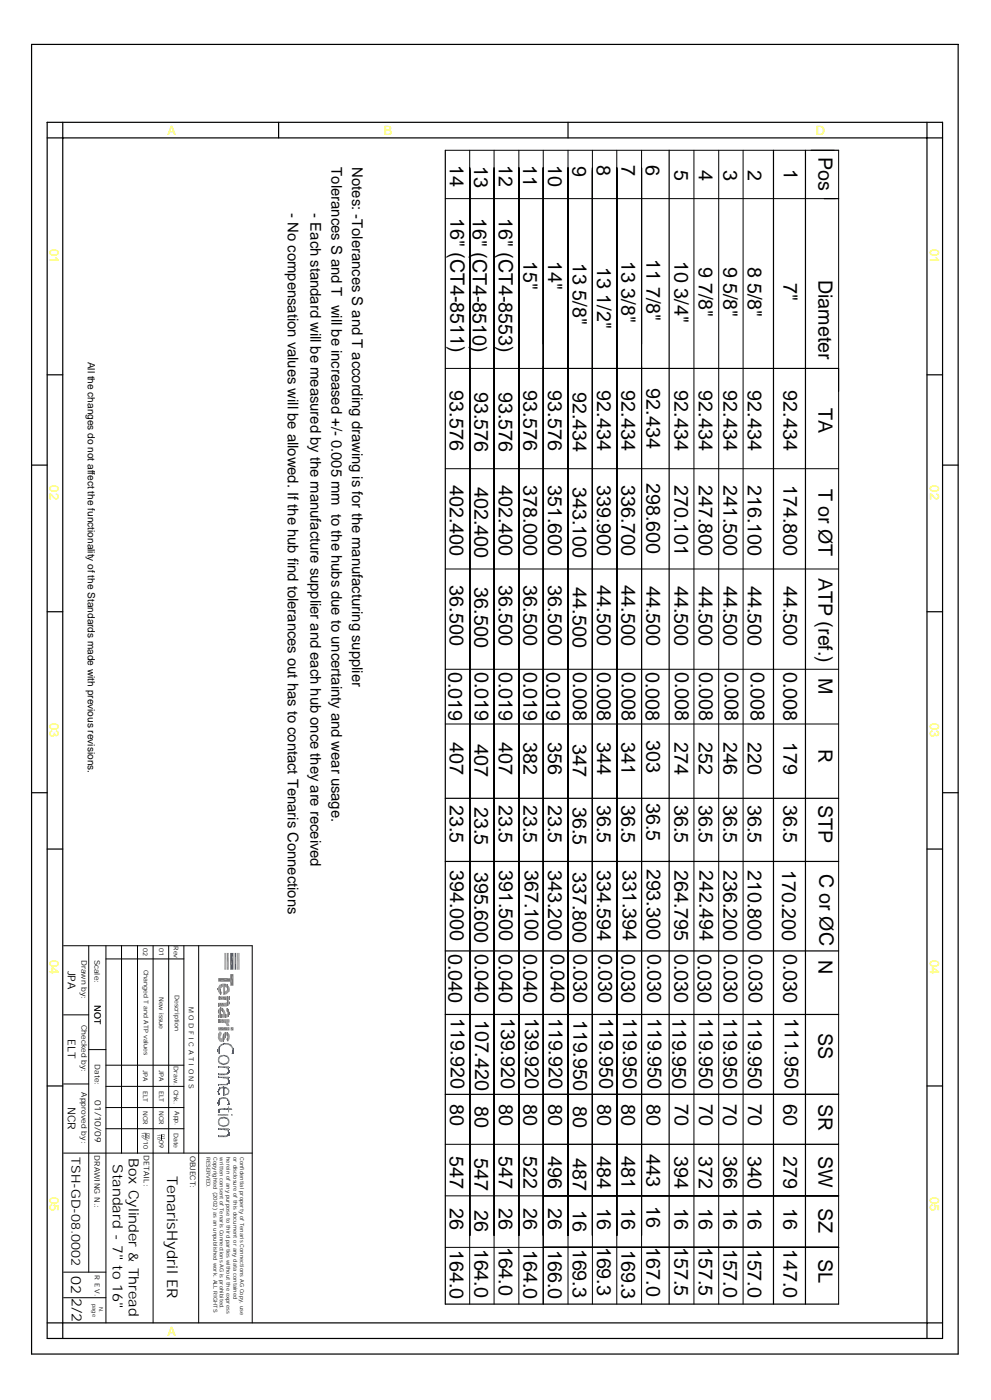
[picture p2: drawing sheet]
<svg xmlns="http://www.w3.org/2000/svg" width="210mm" height="297mm" viewBox="0 0 210 297" stroke-linecap="round" stroke-linejoin="round" font-family="sans-serif">
<g fill="none" stroke="#000" stroke-width=".25">
<path d="M6.7 9.4h196.2v277.5h-196.2zM10 25.9h189.6v257.7h-189.6zM13.3 25.9v3.3h-3.3M13.3 29.2h183v251.1h-183zM59 25.9v3.3M120.3 25.9v3.3M196.3 25.9v3.3h3.3M10 79.4h3.3M196.3 79.4h3.3M6.7 98.6h3.3M199.6 98.6h3.3M10 129.6h3.3"/>
<path d="M196.3 129.6h3.3M6.7 168h3.3M10 179.9h3.3M196.3 179.9h3.3M199.6 168h3.3M94.3 201.5h83.3M10 230.1h3.3M94.3 231.9h83.3M196.3 230.1h3.3M115.1 253.4h62.5M115.1 264.3h62.5M10 280.3h3.3v3.3"/>
<path d="M199.6 280.3h-3.3v3.3"/>
</g>
<g fill="none" stroke="#000" stroke-width=".21">
<path d="M94.3 31.8h82.4M120.3 36.3v212.2M120.3 35.6v212.1M120.3 35.6v226.2M120.3 31.8v244.6M120.3 35.6v37.3M125.5 35.6v226.2v-225.8v212.1M125.5 36.3v212.2M125.5 31.8v244.6M130.6 35.6v226.2M130.6 36v212.1M130.6 31.8v244.6"/>
<path d="M135.9 35.6v226.2zM135.9 31.8v244.6M147 31.8v244.6M152.2 31.8v244.6M157.4 31.8v244.6M177.6 31.8v244.6M94.3 42.1h82.7M94.3 78.1h83.3h-62.5M120.3 77.7v184.1M94.3 99.3h83.3M94.3 120.6h83.3M94.3 141.8h83.3"/>
<path d="M94.3 153.4h83.3M18.8 200.4v69.2M22.4 200.4v79.9M25.7 200.4v44M29.1 200.4v44M32.4 200.4v44M35.7 200.4v44M38.9 200.4v44M42.1 200.4v79.9M53.4 200.4v79.9M115.1 231.9h62.5M94.3 242.5h83.3"/>
<path d="M94.3 253.4h83.3M120.3 248.1v-212.1v225.8M94.3 264.3h83.3"/>
</g>
<g fill="#767676">
<path d="M48.5 217.2l.1 .2z"/>
<path d="M48.5 216v.7z"/>
<path d="M48.6 216.1l-.1 .6z"/>
<path d="M48.3 216.8l.2 .4-.2 .2z"/>
<path d="M48.5 217.2v.2h-.2z"/>
<path d="M48.3 216h.2l-.2 .8z"/>
<path d="M48.5 216v.7l-.2 .1z"/>
<path d="M48.2 216h.1l-.1 1.4z"/>
<path d="M48.3 216v1.4h-.1z"/>
<path d="M48.1 216v1.4z"/>
<path d="M48.2 216l-.1 1.4z"/>
<path d="M48 216v1.4z"/>
<path d="M47.9 216v1.2z"/>
<path d="M47.8 216v.9z"/>
<path d="M47.6 216h.2l-.2 .8z"/>
<path d="M47.8 216v.9l-.2-.1z"/>
<path d="M47.4 216h.2l-.2 .8z"/>
<path d="M47.6 216v.8h-.2z"/>
<path d="M46.9 216h.5l-.5 .8z"/>
<path d="M47.4 216v.8h-.5z"/>
<path d="M46.4 216h.5l-.5 .8z"/>
<path d="M46.9 216v.8h-.5z"/>
<path d="M46.4 216v.8z"/>
<path d="M46.2 216h.2l-.2 .8z"/>
<path d="M46.4 216v.8h-.2z"/>
<path d="M46.2 216v.8z"/>
</g>
<path d="M13.5 200.4h39.9M13.5 215.1h5.3" fill="none" stroke="#000" stroke-width=".21"/>
<path d="M49.9 201.9v3.6" fill="none" stroke="#0037dd" stroke-width=".34"/>
<path d="M50.6 201.9v3.6" fill="none" stroke="#dd00a5" stroke-width=".21"/>
<path d="M50.4 201.9v3.6" fill="none" stroke="#00b85c" stroke-width=".21"/>
<g fill="#00b85c">
<path d="M48.8 201.9h.6l-.6 3.6z"/>
<path d="M49.4 201.9v3.6h-.6z"/>
</g>
<path d="M47.8 201.9v3.6" fill="none" stroke="#0037dd" stroke-width=".21"/>
<path d="M47.5 201.9v3.6" fill="none" stroke="#00b85c" stroke-width=".21"/>
<path d="M48.3 201.9v3.6" fill="none" stroke="#dd00a5" stroke-width=".34"/>
<path d="M22.4 203.2h16.5" fill="none" stroke="#000" stroke-width=".21"/>
<g fill="#767676">
<path d="M48.6 212.2v.7z"/>
<path d="M48.6 211.2v.7z"/>
<path d="M48.5 212.1v.9z"/>
<path d="M48.6 212.2l-.1 .8z"/>
<path d="M48.5 211.2v.7z"/>
<path d="M48.6 211.2l-.1 .7z"/>
<path d="M48.4 211.9v1.2z"/>
<path d="M48.5 212.1l-.1 1z"/>
<path d="M48.4 211.2v.7z"/>
<path d="M48.5 211.2l-.1 .7z"/>
<path d="M48.3 211.9v1.2z"/>
<path d="M48.4 211.9l-.1 1.2z"/>
<path d="M48.3 211.2v.7z"/>
<path d="M48.4 211.2l-.1 .7z"/>
</g>
<path d="M48.2 211.2v2" fill="none" stroke="#767676" stroke-width=".25"/>
<g fill="#767676">
<path d="M48.1 212.3v.9z"/>
<path d="M48.1 211.2v1.1z"/>
<path d="M48.1 212.3l-.1 1z"/>
<path d="M48 211.2v.7z"/>
<path d="M47.9 211.2v.7z"/>
<path d="M48 211.2l-.1 .7z"/>
<path d="M47.8 212.5l.2-.1-.2 .9z"/>
<path d="M48 212.4v.9h-.2z"/>
<path d="M47.7 212.5v.8z"/>
<path d="M47.8 212.5l-.1 .8z"/>
<path d="M47.6 212.5v.8z"/>
<path d="M47.7 212.5l-.1 .8z"/>
<path d="M47.4 212.5h.2l-.2 .8z"/>
<path d="M47.6 212.5v.8h-.2z"/>
<path d="M47.2 211.2h.7l-.7 .7z"/>
<path d="M47.2 211.9l.7-.7v.7z"/>
<path d="M47 212.5h.4l-.4 .8z"/>
<path d="M47.4 212.5v.8h-.4z"/>
<path d="M46.6 212.5h.4l-.4 .8z"/>
<path d="M47 212.5v.8h-.4z"/>
<path d="M46.4 211.2h.8l-.8 .7z"/>
<path d="M46.4 211.9l.8-.7v.7z"/>
<path d="M46.4 211.2v.7z"/>
<path d="M46.2 212.5h.4l-.4 .8z"/>
<path d="M46.6 212.5v.8h-.4z"/>
<path d="M46.2 212.5v.8z"/>
<path d="M46.2 212.6v.6z"/>
<path d="M46.2 212.6v.7z"/>
<path d="M46.2 211.2h.2l-.2 .7z"/>
<path d="M46.4 211.2v.7h-.2z"/>
<path d="M48.6 209.3v.9z"/>
<path d="M48.4 209l.2 .3-.2 .9z"/>
<path d="M48.6 209.3v.9h-.2z"/>
<path d="M48.1 208.6l.3 .4-.3 1.6z"/>
<path d="M48.4 209v1.2l-.3 .4z"/>
<path d="M48.1 208.6v.8z"/>
<path d="M48.1 208.6v1.2z"/>
<path d="M48.1 209.8l-.1 .9z"/>
<path d="M48 208.5v.8z"/>
<path d="M47.8 210.1l.2-.2-.2 .8z"/>
<path d="M48 209.9v.8h-.2z"/>
<path d="M47.7 210.1v.6z"/>
<path d="M47.8 210.1l-.1 .6z"/>
<path d="M47.7 208.5h.3l-.3 .6z"/>
<path d="M48 208.5v.8l-.3-.2z"/>
</g>
<path d="M47.5 208.5v2.3" fill="none" stroke="#767676" stroke-width=".25"/>
<path d="M47.3 208.5v2.3M47.4 208.5v2.3" fill="none" stroke="#767676" stroke-width=".21"/>
<g fill="#767676">
<path d="M47.2 208.5v.6z"/>
<path d="M46.9 210.2l.2 .1-.2 .4z"/>
<path d="M46.8 208.5h.4l-.4 .9z"/>
<path d="M47.2 208.5v.6l-.4 .3z"/>
<path d="M46.8 210.1v.7z"/>
<path d="M46.9 210.2l-.1 .6z"/>
<path d="M46.7 210v.7z"/>
<path d="M46.7 209.6v1.1z"/>
<path d="M46.7 209.5v1.2z"/>
<path d="M46.7 208.6l.1-.1-.1 1z"/>
<path d="M46.8 208.5l-.1 1z"/>
<path d="M46.5 208.7l.2-.1-.2 2z"/>
</g>
<path d="M46.6 208.6v2.1" fill="none" stroke="#767676" stroke-width=".25"/>
<g fill="#767676">
<path d="M46.5 208.7l-.1 1.7z"/>
<path d="M46.5 208.7v1.9z"/>
<path d="M46.4 208.9l-.2 1.3v-1z"/>
<path d="M46.4 208.9v1.5l-.2-.2z"/>
<path d="M46.1 209.4v.5z"/>
<path d="M46.2 209.2l-.1 .7z"/>
<path d="M46.2 209.2v1z"/>
<path d="M48.8 206.4h.6l-.6 2.5z"/>
<path d="M49.4 206.4v2.5h-.6z"/>
<path d="M46.2 207.3h2.6l-2.6 .7z"/>
<path d="M46.2 208l2.6-.7v.7z"/>
<path d="M48.6 214.5v.5z"/>
<path d="M48.3 213.8l.3 .7-.3 .9z"/>
<path d="M48.6 214.5v.5l-.3 .4z"/>
<path d="M48.3 213.8v1.7z"/>
<path d="M48.2 213.7l.1 .1-.1 1.8z"/>
<path d="M48.3 213.8v1.7l-.1 .1z"/>
<path d="M48.2 214.6l-.1 1z"/>
<path d="M48.1 213.7v.8z"/>
<path d="M48.2 213.7v.9z"/>
<path d="M48.1 213.7v.7z"/>
<path d="M48 214.9v.8z"/>
<path d="M48.1 214.9l-.1 .8z"/>
<path d="M47.9 215l.1-.1-.1 .8z"/>
<path d="M48 214.9l-.1 .8z"/>
<path d="M47.9 213.6l.2 .1-.2 .6z"/>
<path d="M48.1 213.7v.7l-.2-.1z"/>
<path d="M47.8 215h.1l-.1 .7z"/>
<path d="M47.9 215v.7h-.1z"/>
<path d="M47.8 215v.7z"/>
<path d="M47.8 214.9v.8z"/>
<path d="M47.8 214.6v1.1z"/>
<path d="M47.6 214.2l.2 .4-.2 1.1z"/>
<path d="M47.8 214.6v1.1h-.2z"/>
<path d="M47.3 213.8l.3 .4-.3 1.5z"/>
<path d="M47.6 214.2v1.5h-.3z"/>
<path d="M47.2 214.9l.1 .1-.1 .7z"/>
<path d="M47.3 215v.7h-.1z"/>
<path d="M47.2 213.6l.1 .2-.1 .7z"/>
<path d="M47.3 213.8v1.2l-.1-.5z"/>
<path d="M47.2 213.6v.8z"/>
<path d="M47.2 213.6v.9z"/>
<path d="M47 213.5l.2 .1-.2 .6z"/>
<path d="M47.2 213.6v.8l-.2-.2z"/>
<path d="M46.9 214.9h.3l-.3 .8z"/>
<path d="M47.2 214.9v.8h-.3z"/>
<path d="M46.9 214.9v.8z"/>
<path d="M46.7 213.5h.3l-.3 .8z"/>
<path d="M47 213.5v.7l-.3 .1z"/>
<path d="M46.7 214.6l.2 .3-.2 .8z"/>
<path d="M46.9 214.9v.8h-.2z"/>
<path d="M46.7 213.5v1.1z"/>
<path d="M46.7 214.6v1.1z"/>
</g>
<path d="M46.5 213.6v2.1M46.7 213.5v2.2" fill="none" stroke="#767676" stroke-width=".21"/>
<g fill="#767676">
<path d="M46.4 213.7v2z"/>
<path d="M46.5 213.7l-.1 2z"/>
<path d="M46.3 215.1v.6z"/>
<path d="M46.4 215.1l-.1 .6z"/>
<path d="M46.3 213.8l.1-.1-.1 1.1z"/>
<path d="M46.4 213.7v1.4z"/>
<path d="M46.3 213.8l-.1 .9z"/>
<path d="M46.3 213.8v1z"/>
<path d="M46.2 215.1v.6z"/>
<path d="M46.3 215.1l-.1 .6z"/>
<path d="M46.2 214.1v.5z"/>
<path d="M46.2 214v.6z"/>
<path d="M46.2 214v.7z"/>
</g>
<path d="M13.5 229.7h5.3M18.8 222.4h3.6" fill="none" stroke="#000" stroke-width=".21"/>
<g fill="#0037dd">
<path d="M48.5 228.9v.5z"/>
<path d="M48.5 228.9v.6z"/>
<path d="M48.5 228.3v.1z"/>
<path d="M48.5 228.2v.2z"/>
<path d="M48.3 228.6l.2 .3-.2 .8z"/>
<path d="M48.5 228.9v.6l-.2 .2z"/>
<path d="M48.3 228.6v1.1z"/>
<path d="M48.3 229v.8z"/>
<path d="M48.3 228.5v.5z"/>
<path d="M48.3 228.6v.4z"/>
<path d="M48.3 228.2h.2l-.2 .2z"/>
<path d="M48.5 228.2v.2h-.2z"/>
<path d="M48.3 229.5v.4z"/>
<path d="M48.2 229.5v.5z"/>
<path d="M48.3 229.5l-.1 .5z"/>
<path d="M48.2 228.4v.3z"/>
<path d="M48.2 228.2v.2z"/>
<path d="M48.3 228.2l-.1 .2z"/>
<path d="M48.1 228.2v.4z"/>
<path d="M48.2 228.2v.5z"/>
<path d="M48 228.2v.4z"/>
<path d="M48.1 228.2l-.1 .4z"/>
<path d="M47.8 229.7l.4-.2-.4 .5z"/>
<path d="M48.2 229.5v.5h-.4z"/>
<path d="M47.8 228.2h.2l-.2 .3z"/>
<path d="M48 228.2v.4l-.2-.1z"/>
<path d="M47.7 229.7h.1l-.1 .3z"/>
<path d="M47.8 229.7v.3h-.1z"/>
<path d="M47.4 229.7h.3l-.3 .3z"/>
<path d="M47.7 229.7v.3h-.3z"/>
<path d="M47.2 228.2h.6l-.6 .3z"/>
<path d="M47.2 228.5l.6-.3v.3z"/>
<path d="M47.1 228.2h.1l-.1 .2z"/>
<path d="M47.2 228.2v.3l-.1-.1z"/>
<path d="M46.8 229.7h.6l-.6 .3z"/>
<path d="M46.8 230l.6-.3v.3z"/>
<path d="M46.6 229.7h.2l-.2 .3z"/>
<path d="M46.8 229.7v.3h-.2z"/>
<path d="M46.4 229.7h.2l-.2 .3z"/>
<path d="M46.6 229.7v.3h-.2z"/>
<path d="M46.3 228.2h.8l-.8 .2z"/>
<path d="M46.3 228.4l.8-.2v.2z"/>
<path d="M46.3 228.2v.2z"/>
<path d="M46.2 228.3v.1z"/>
<path d="M46.2 229.7h.2l-.2 .3z"/>
<path d="M46.4 229.7v.3h-.2z"/>
<path d="M46.2 228.3l.1-.1-.1 .2z"/>
<path d="M46.3 228.2l-.1 .2z"/>
<path d="M46.2 229.7v.3z"/>
</g>
<path d="M22.4 225.7h16.5" fill="none" stroke="#000" stroke-width=".21"/>
<g fill="#0037dd">
<path d="M48.5 224.1v1z"/>
<path d="M48.3 224l.2 .1-.2 1.2z"/>
<path d="M48.5 224.1v1l-.2 .2z"/>
<path d="M48.3 224.6v.8z"/>
<path d="M48.3 223.8v.6z"/>
<path d="M48.3 224v.6z"/>
<path d="M48.3 224.9l-.2 .6z"/>
<path d="M48.3 224.9v.5l-.2 .1z"/>
<path d="M48.1 223.7l.2 .1-.2 .2z"/>
<path d="M48.3 223.8v.6l-.2-.4z"/>
<path d="M47.4 225.4l.7-.3-.7 .6z"/>
<path d="M47.4 225.7l.7-.6v.4z"/>
<path d="M47.4 223.5l.7 .2-.7 .1z"/>
<path d="M47.4 223.8l.7-.1v.3z"/>
<path d="M46.7 225.1l.7 .3-.7 .1z"/>
<path d="M46.7 225.5l.7-.1v.3z"/>
<path d="M46.7 223.7l.7-.2-.7 .5z"/>
<path d="M46.7 224l.7-.5v.3z"/>
<path d="M46.5 224.9l.2 .2-.2 .3z"/>
<path d="M46.7 225.1v.4l-.2-.1z"/>
<path d="M46.5 223.8l.2-.1-.2 .7z"/>
<path d="M46.7 223.7l-.2 .7z"/>
<path d="M46.4 224.6v.7z"/>
<path d="M46.5 224.9v.5z"/>
<path d="M46.5 223.8l-.1 .8z"/>
<path d="M46.2 224.1v1z"/>
<path d="M46.4 224l-.2 1.1v-1z"/>
<path d="M46.4 224v1.3l-.2-.2z"/>
</g>
<g fill="#767676">
<path d="M48.6 219.2v.9z"/>
<path d="M48.5 219.1v1.3z"/>
<path d="M48.6 219.2l-.1 1.2z"/>
<path d="M48.3 218.9l.2 .2-.2 1.6z"/>
<path d="M48.5 219.1v1.3l-.2 .3z"/>
<path d="M48.3 218.9v1.8z"/>
<path d="M48.1 218.8l.2 .1-.2 1.7z"/>
<path d="M48.3 218.9v1.8l-.2-.1z"/>
<path d="M48.1 220v.5z"/>
<path d="M48.1 220v.6z"/>
<path d="M48.1 218.8v.8z"/>
<path d="M48.1 218.8v1.2z"/>
<path d="M48 220.1v.3z"/>
<path d="M48.1 220.1v.4z"/>
<path d="M48 218.8v.6z"/>
<path d="M47.9 218.7v.7z"/>
<path d="M48 218.8l-.1 .6z"/>
<path d="M47.8 218.7v.9z"/>
<path d="M47.9 218.7l-.1 .9z"/>
<path d="M47.8 218.7v1.1z"/>
<path d="M47.7 218.7v1.4z"/>
<path d="M47.8 218.7l-.1 1.4z"/>
<path d="M47.6 218.8l.1-.1-.1 1.6z"/>
<path d="M47.7 218.7l-.1 1.6z"/>
<path d="M47.6 218.8l-.4 1.9v-1.6z"/>
<path d="M47.6 218.8v1.5l-.4 .4z"/>
<path d="M47.2 219.1v1.6z"/>
<path d="M47.2 219.6l-.1 1.1z"/>
<path d="M46.9 218.9v.2z"/>
<path d="M46.9 220.1l.2-.2-.2 .9z"/>
<path d="M47.1 219.9v.8l-.2 .1z"/>
<path d="M46.8 220.1v.7z"/>
<path d="M46.9 220.1l-.1 .7z"/>
<path d="M46.8 218.7v.8z"/>
<path d="M46.9 218.9l-.1 .6z"/>
<path d="M46.7 220v.7z"/>
<path d="M46.7 218.7v.9z"/>
<path d="M46.8 218.7l-.1 .9z"/>
<path d="M46.7 219.7v1z"/>
<path d="M46.7 218.6v1.1z"/>
<path d="M46.7 218.7v1z"/>
</g>
<path d="M46.5 218.5v2.2M46.6 218.5v2.2" fill="none" stroke="#767676" stroke-width=".21"/>
<g fill="#767676">
<path d="M46.2 219v1.1z"/>
<path d="M46.5 218.7l-.3 1.4v-1.1z"/>
<path d="M46.5 218.7v2l-.3-.6z"/>
<path d="M48.9 217.7h.5l-.5 .7z"/>
<path d="M49.4 217.7v.7h-.5z"/>
<path d="M48.2 217.7h.4l-.4 .7z"/>
<path d="M48.6 217.7v.7h-.4z"/>
<path d="M47.4 217.7h.8l-.8 .7z"/>
<path d="M47.4 218.4l.8-.7v.7z"/>
<path d="M46.6 217.7h.8l-.8 .7z"/>
<path d="M46.6 218.4l.8-.7v.7z"/>
<path d="M46.2 217.7h.4l-.4 .7z"/>
<path d="M46.6 217.7v.7h-.4z"/>
</g>
<g fill="#0037dd">
<path d="M49.4 222.5v.2z"/>
<path d="M49.4 222.1v1.1z"/>
<path d="M49.4 222.5v.7z"/>
<path d="M49.3 221.8l.1 .3-.1 1.3z"/>
<path d="M49.4 222.1v1.1l-.1 .2z"/>
<path d="M49.2 221.8v1.6z"/>
<path d="M49.3 221.8l-.1 1.6z"/>
<path d="M49.2 222.7v.7z"/>
<path d="M49.1 223.2l-.1 .2z"/>
<path d="M49.2 222.9l-.1 .5z"/>
<path d="M49.1 221.6v.5z"/>
<path d="M49.2 221.8v.9z"/>
<path d="M49 221.4v.5z"/>
<path d="M48.7 221.2l.3 .2-.3 .2z"/>
<path d="M48.7 221.6l.3-.2v.5z"/>
<path d="M48.3 221.1l.4 .1-.4 .2z"/>
<path d="M48.3 221.4l.4-.2v.4z"/>
<path d="M48.1 221.1h.2l-.2 .2z"/>
<path d="M48.3 221.1v.3l-.2-.1z"/>
<path d="M47.4 221l.7 .1-.7 .2z"/>
<path d="M47.4 221.3l.7-.2v.2z"/>
<path d="M47.4 221v.3z"/>
<path d="M46.8 221.3l.6-.2-.6 .6z"/>
<path d="M47.4 221.1v.2l-.6 .4z"/>
<path d="M46.7 221.3v.5z"/>
<path d="M46.8 221.3l-.1 .5z"/>
<path d="M46.5 223.2l.1 .2z"/>
<path d="M46.7 221.3l-.2 .9v-.5z"/>
<path d="M46.7 221.3v.5l-.2 .4z"/>
<path d="M46.5 223v.4z"/>
<path d="M46.5 223.2v.2z"/>
<path d="M46.4 222.7v.7z"/>
<path d="M46.5 223l-.1 .4z"/>
<path d="M46.5 221.7l-.1 .8z"/>
<path d="M46.4 221.8v.9z"/>
<path d="M46.4 221.8l-.1 1.6z"/>
<path d="M46.2 221.9v1.4z"/>
<path d="M46.3 221.9v1.5z"/>
<path d="M46.2 221.9l-.1 1z"/>
<path d="M46.1 222.3v.6z"/>
<path d="M48.5 226.8v.4z"/>
<path d="M48.5 226.7v.6z"/>
<path d="M48.5 226.8v.5z"/>
<path d="M48.5 226.1v.1z"/>
<path d="M48.5 226v.2z"/>
<path d="M48.3 226.4l.2 .3-.2 .8z"/>
<path d="M48.5 226.7v.6l-.2 .2z"/>
<path d="M48.3 226.4v1.1z"/>
<path d="M48.3 226.8v.8z"/>
<path d="M48.3 226.3v.5z"/>
<path d="M48.3 226.4v.4z"/>
<path d="M48.3 226h.2l-.2 .2z"/>
<path d="M48.5 226v.2h-.2z"/>
<path d="M48.3 227.3v.4z"/>
<path d="M48.2 227.3v.5z"/>
<path d="M48.3 227.3l-.1 .5z"/>
<path d="M48.2 226.2v.3z"/>
<path d="M48.2 226v.2z"/>
<path d="M48.3 226l-.1 .2z"/>
<path d="M48.1 226v.4z"/>
<path d="M48.2 226v.5z"/>
<path d="M48 226v.4z"/>
<path d="M48.1 226l-.1 .4z"/>
<path d="M47.8 227.5l.4-.2-.4 .5z"/>
<path d="M48.2 227.3v.5h-.4z"/>
<path d="M47.8 226h.2l-.2 .3z"/>
<path d="M48 226v.4l-.2-.1z"/>
<path d="M47.7 227.5h.1l-.1 .4z"/>
<path d="M47.8 227.5v.3l-.1 .1z"/>
<path d="M47.4 227.5h.3l-.3 .4z"/>
<path d="M47.7 227.5v.4h-.3z"/>
<path d="M47.2 226h.6l-.6 .3z"/>
<path d="M47.2 226.3l.6-.3v.3z"/>
<path d="M47.1 226h.1l-.1 .2z"/>
<path d="M47.2 226v.3l-.1-.1z"/>
<path d="M46.8 227.5h.6l-.6 .4z"/>
<path d="M46.8 227.9l.6-.4v.4z"/>
<path d="M46.6 227.5h.2l-.2 .4z"/>
<path d="M46.8 227.5v.4h-.2z"/>
<path d="M46.4 227.5h.2l-.2 .4z"/>
<path d="M46.6 227.5v.4h-.2z"/>
<path d="M46.3 226h.8l-.8 .2z"/>
<path d="M46.3 226.2l.8-.2v.2z"/>
<path d="M46.3 226v.2z"/>
<path d="M46.2 226.1v.1z"/>
<path d="M46.2 227.5h.2l-.2 .4z"/>
<path d="M46.4 227.5v.4h-.2z"/>
<path d="M46.2 226.1l.1-.1-.1 .2z"/>
<path d="M46.3 226l-.1 .2z"/>
<path d="M46.2 227.5v.4z"/>
</g>
<path d="M22.4 239.2h16.5M22.4 234.7h16.5M22.4 230.2h16.5" fill="none" stroke="#000" stroke-width=".21"/>
<g fill="#0037dd">
<path d="M48.5 237.3v1z"/>
<path d="M48.3 237.1l.2 .2-.2 1.1z"/>
<path d="M48.5 237.3v1l-.2 .1z"/>
<path d="M48.3 237.8v.8z"/>
<path d="M48.3 236.9v.6z"/>
<path d="M48.3 237.1v.7z"/>
<path d="M48.3 238l-.2 .6z"/>
<path d="M48.3 238v.6h-.2z"/>
<path d="M48.1 236.8l.2 .1-.2 .3z"/>
<path d="M48.3 236.9v.6l-.2-.3z"/>
<path d="M47.4 238.5l.7-.1-.7 .5z"/>
<path d="M47.4 238.9l.7-.5v.2z"/>
<path d="M47.4 236.7l.7 .1-.7 .2z"/>
<path d="M47.4 237l.7-.2v.4z"/>
<path d="M46.7 238.4l.7 .1-.7 .1z"/>
<path d="M46.7 238.6l.7-.1v.4z"/>
<path d="M46.7 236.8l.7-.1-.7 .5z"/>
<path d="M46.7 237.2l.7-.5v.3z"/>
<path d="M46.5 238l.2 .4-.2 .2z"/>
<path d="M46.7 238.4v.2h-.2z"/>
<path d="M46.5 236.9l.2-.1-.2 .7z"/>
<path d="M46.7 236.8l-.2 .7z"/>
<path d="M46.4 237.8v.6z"/>
<path d="M46.5 238v.6z"/>
<path d="M46.5 236.9l-.1 .9z"/>
<path d="M46.2 237.3v1z"/>
<path d="M46.4 237.1l-.2 1.2v-1z"/>
<path d="M46.4 237.1v1.3l-.2-.1z"/>
<path d="M48.6 233.3v.7z"/>
<path d="M48.5 233.3v.8z"/>
<path d="M48.6 233.3l-.1 .8z"/>
<path d="M48.3 232.9l.2 .4-.2 .8z"/>
<path d="M48.5 233.3v.8h-.2z"/>
<path d="M48.3 233.7v.5z"/>
<path d="M48.3 232.8v.5z"/>
<path d="M48.3 232.9v.8z"/>
<path d="M48.3 233.9v.3z"/>
<path d="M48 232.7l.3 .1-.3 .1z"/>
<path d="M48 232.9l.3-.1v.5z"/>
<path d="M47.8 232.5l.2 .2-.2 .1z"/>
<path d="M47.8 232.8l.2-.1v.2z"/>
<path d="M47.6 232.5h.2l-.2 .3z"/>
<path d="M47.8 232.5v.3h-.2z"/>
<path d="M47.2 232.5h.4l-.4 .3z"/>
<path d="M47.2 232.8l.4-.3v.3z"/>
<path d="M47.1 232.5v.3z"/>
<path d="M47.2 232.5l-.1 .3z"/>
<path d="M46.7 232.7l.4-.2-.4 .5z"/>
<path d="M47.1 232.5v.3l-.4 .2z"/>
<path d="M46.6 232.7v.4z"/>
<path d="M46.7 232.7l-.1 .4z"/>
<path d="M46.5 234v.2z"/>
<path d="M46.4 232.8l.2-.1-.2 .7z"/>
<path d="M46.6 232.7l-.2 .7z"/>
<path d="M46.4 233.8v.4z"/>
<path d="M46.5 234l-.1 .2z"/>
<path d="M46.4 232.8v.7z"/>
<path d="M46.4 233.7v.5z"/>
<path d="M46.4 232.9v.8z"/>
<path d="M46.2 233.1l.2-.2-.2 1.3z"/>
<path d="M46.4 232.9v1.3h-.2z"/>
<path d="M46.2 233.1v1.1z"/>
<path d="M46.1 233.6v.3z"/>
<path d="M46.2 233.2l-.1 .7z"/>
<path d="M46.2 233.2v1z"/>
<path d="M48.5 231v.7z"/>
<path d="M48.4 230.7v1z"/>
<path d="M48.5 231l-.1 .7z"/>
<path d="M48.3 230.6v1.3z"/>
<path d="M48.4 230.7l-.1 1.2z"/>
<path d="M48.3 230.6v.4z"/>
<path d="M48.3 230.6v.8z"/>
<path d="M48.3 231.4v.6z"/>
<path d="M48.1 231.7l.2-.1-.2 .4z"/>
<path d="M48.3 231.6v.4h-.2z"/>
<path d="M48.1 230.5l.2 .1-.2 .2z"/>
<path d="M48.1 230.8l.2-.2v.4z"/>
<path d="M48 230.4v.3z"/>
<path d="M48.1 230.5v.3z"/>
<path d="M47.7 231.9l.4-.2-.4 .5z"/>
<path d="M48.1 231.7v.3l-.4 .2z"/>
<path d="M47.6 230.3l.4 .1-.4 .2z"/>
<path d="M47.6 230.6l.4-.2v.3z"/>
<path d="M47.6 231.9v.3z"/>
<path d="M47.7 231.9l-.1 .3z"/>
<path d="M47.6 230.3v.3z"/>
<path d="M47.4 230.3h.2l-.2 2z"/>
<path d="M47.6 230.3v1.9l-.2 .1z"/>
<path d="M47.3 230.3v2z"/>
<path d="M47.4 230.3l-.1 2z"/>
<path d="M47.3 230.3v1.8z"/>
<path d="M47.2 230.3v.3z"/>
<path d="M47.3 230.3v.5z"/>
<path d="M47 230.3h.2l-.2 .3z"/>
<path d="M47.2 230.3v.3h-.2z"/>
<path d="M47 230.3l-.1 .3z"/>
<path d="M46.6 230.5l.3-.1-.3 .5z"/>
<path d="M46.9 230.4v.2l-.3 .3z"/>
<path d="M46.6 230.5v.5z"/>
<path d="M46.4 231.7l.2 .3h-.2z"/>
<path d="M46.4 232h.2z"/>
<path d="M46.4 231.2v.8z"/>
<path d="M46.4 231.7v.3z"/>
<path d="M46.4 230.6l.2-.1-.2 .7z"/>
<path d="M46.6 230.5v.5l-.2 .2z"/>
<path d="M46.2 230.8l.2-.2-.2 1.4z"/>
<path d="M46.4 230.6v1.4h-.2z"/>
<path d="M46.2 230.8v1.1z"/>
<path d="M46.2 230.8v1.2z"/>
<path d="M46.1 231.3v.3z"/>
<path d="M46.2 230.9l-.1 .7z"/>
<path d="M46.2 230.9v1z"/>
<path d="M49.1 234.9l.1 .3z"/>
<path d="M48.5 234.9h.6l-.6 .3z"/>
<path d="M48.5 235.2l.6-.3v.3z"/>
<path d="M48.3 234.5h.2l-.2 1.2z"/>
<path d="M48.5 234.5v1.2h-.2z"/>
<path d="M48.1 234.9h.2l-.2 .3z"/>
<path d="M48.3 234.9v.3h-.2z"/>
<path d="M48.1 234.9v.3z"/>
<path d="M47.6 234.9h.5l-.5 .3z"/>
<path d="M47.6 235.2l.5-.3v.3z"/>
<path d="M47.6 234.9v.3z"/>
<path d="M47.2 234.9h.4l-.4 .3z"/>
<path d="M47.2 235.2l.4-.3v.3z"/>
<path d="M47 234.9h.2l-.2 .3z"/>
<path d="M47.2 234.9v.3h-.2z"/>
<path d="M46.9 234.9v.3z"/>
<path d="M47 234.9l-.1 .3z"/>
<path d="M46.8 234.9v.3z"/>
<path d="M46.9 234.9l-.1 .3z"/>
<path d="M46.5 235l.3-.1-.3 .3z"/>
<path d="M46.5 235.2l.3-.3v.3z"/>
<path d="M46.4 235.5l.1 .2z"/>
<path d="M46.5 235v.4z"/>
<path d="M46.4 235v.5z"/>
<path d="M46.5 235l-.1 .5z"/>
<path d="M46.4 235v.7z"/>
<path d="M46.4 235l-.2 .8v-.7z"/>
<path d="M46.4 235v.7l-.2 .1z"/>
<path d="M46.2 235.1v.7z"/>
<path d="M48.5 239.9v.5z"/>
<path d="M48.5 239.9v.7z"/>
<path d="M48.5 239.2v.2z"/>
<path d="M48.5 239.1v.3z"/>
<path d="M48.3 239.5l.2 .4-.2 .8z"/>
<path d="M48.5 239.9v.7l-.2 .1z"/>
<path d="M48.3 239.5v1.2z"/>
<path d="M48.3 240v.8z"/>
<path d="M48.3 239.5v.4z"/>
<path d="M48.3 239.5v.5z"/>
<path d="M48.3 239.1h.2l-.2 .3z"/>
<path d="M48.5 239.1v.3h-.2z"/>
<path d="M48.3 240.4v.4z"/>
<path d="M48.3 240.5l-.1 .4z"/>
<path d="M48.2 239.4v.2z"/>
<path d="M48.2 239.1v.3z"/>
<path d="M48.3 239.1l-.1 .3z"/>
<path d="M48.1 239.1v.4z"/>
<path d="M48.2 239.1v.5z"/>
<path d="M48 239.1v.4z"/>
<path d="M48.1 239.1l-.1 .4z"/>
<path d="M47.8 240.6h.4l-.4 .4z"/>
<path d="M48.2 240.6v.3l-.4 .1z"/>
<path d="M47.8 239.1h.2l-.2 .4z"/>
<path d="M48 239.1v.4h-.2z"/>
<path d="M47.7 240.6h.1l-.1 .4z"/>
<path d="M47.8 240.6v.4h-.1z"/>
<path d="M47.4 240.6h.3l-.3 .4z"/>
<path d="M47.7 240.6v.4h-.3z"/>
<path d="M47.2 239.1h.6l-.6 .4z"/>
<path d="M47.2 239.5l.6-.4v.4z"/>
<path d="M47.1 239.1h.1l-.1 .4z"/>
<path d="M47.2 239.1v.4h-.1z"/>
<path d="M46.8 240.6h.6l-.6 .4z"/>
<path d="M46.8 241l.6-.4v.4z"/>
<path d="M46.6 240.6h.2l-.2 .4z"/>
<path d="M46.8 240.6v.4h-.2z"/>
<path d="M46.4 240.6h.2l-.2 .4z"/>
<path d="M46.6 240.6v.4h-.2z"/>
<path d="M46.3 239.1h.8l-.8 .4z"/>
<path d="M46.3 239.5l.8-.4v.4z"/>
<path d="M46.3 239.1v.3z"/>
<path d="M46.3 239.1v.4z"/>
<path d="M46.2 240.6h.2l-.2 .4z"/>
<path d="M46.4 240.6v.4h-.2z"/>
<path d="M46.3 239.1l-.1 .3z"/>
<path d="M46.2 240.6v.4z"/>
</g>
<path d="M13.5 244.4h39.9M32.4 244.4v35.9M13.5 269.6h8.9M13.5 275h8.9" fill="none" stroke="#000" stroke-width=".21"/>
<g fill="#0037dd">
<path d="M48.9 236.1h.4l-.4 .3z"/>
<path d="M48.9 236.4l.4-.3v.3z"/>
<path d="M48 236.1h.3l-.3 .3z"/>
<path d="M48 236.4l.3-.3v.3z"/>
<path d="M47.2 236.1h.8l-.8 .3z"/>
<path d="M47.2 236.4l.8-.3v.3z"/>
<path d="M46.5 236.1h.7l-.7 .3z"/>
<path d="M46.5 236.4l.7-.3v.3z"/>
<path d="M46.1 236.1h.4l-.4 .3z"/>
<path d="M46.1 236.4l.4-.3v.3z"/>
</g>
<g fill="none" stroke="#000" stroke-width=".21">
<path d="M99.5 36.3v212.2M99.5 35.6v212.1M99.5 35.6v226.2M99.5 31.8v244.6M99.5 35.6v37.3M104.6 35.6v226.2v-225.8v212.1M104.6 36.3v212.2M104.6 31.8v244.6M109.9 35.6v226.2M109.9 36v212.1M109.9 31.8v244.6M115.1 35.6v226.2z"/>
<path d="M115.1 31.8v244.6M99.5 77.7v184.1M25.7 200.4v44M29.1 200.4v44M30.9 240.1v1.1M34.2 240.5v1M99.5 248.1v-212.1v225.8"/>
</g>
<path d="M94.3 31.8v244.6h83.3M115.1 35.6v240.8M141.7 31.8v244.6M163.8 31.8v244.6M170.6 31.8v244.6M171.8 31.8h5.8M174.6 42.1h3M94.3 169.2h83.3M94.3 182.6h83.3M94.3 215h83.3" fill="none" stroke="#000" stroke-width=".25"/>
<g font-size="4.2">
<text x="95.2" y="34.9" transform="rotate(90 95.2 34.9)">14</text>
<text x="100.4" y="35.2" transform="rotate(90 100.4 35.2)">13</text>
<text x="105.7" y="34.9" transform="rotate(90 105.7 34.9)">12</text>
<text x="110.8" y="34.9" transform="rotate(90 110.8 34.9)">11</text>
<text x="116.1" y="34.9" transform="rotate(90 116.1 34.9)">10</text>
<text x="121.2" y="35.2" transform="rotate(90 121.2 35.2)">9</text>
<text x="126.4" y="34.9" transform="rotate(90 126.4 34.9)">8</text>
<text x="131.7" y="34.9" transform="rotate(90 131.7 34.9)">7</text>
<text x="136.8" y="34.9" transform="rotate(90 136.8 34.9)">6</text>
<text x="142.8" y="36" transform="rotate(90 142.8 36)">5</text>
<text x="148" y="36" transform="rotate(90 148 36)">4</text>
<text x="153.2" y="36" transform="rotate(90 153.2 36)">3</text>
<text x="158.4" y="36" transform="rotate(90 158.4 36)">2</text>
<text x="166" y="35.7" transform="rotate(90 166 35.7)">1</text>
<text x="173.4" y="33.3" transform="rotate(90 173.4 33.3)">Pos</text>
<text x="95.4" y="46.2" transform="rotate(90 95.4 46.2)">16&quot; (CT4-8511)</text>
<text x="100.2" y="46.2" transform="rotate(90 100.2 46.2)">16&quot; (CT4-8510)</text>
<text x="105.7" y="46.2" transform="rotate(90 105.7 46.2)">16&quot; (CT4-8553)</text>
<text x="110.9" y="55.3" transform="rotate(90 110.9 55.3)">15&quot;</text>
<text x="116.1" y="55.3" transform="rotate(90 116.1 55.3)">14&quot;</text>
<text x="121.3" y="55.7" transform="rotate(90 121.3 55.7)">13 5/8&quot;</text>
<text x="126.5" y="56.6" transform="rotate(90 126.5 56.6)">13 1/2&quot;</text>
<text x="131.7" y="55.3" transform="rotate(90 131.7 55.3)">13 3/8&quot;</text>
<text x="136.9" y="55" transform="rotate(90 136.9 55)">11 7/8&quot;</text>
<text x="142.8" y="55.3" transform="rotate(90 142.8 55.3)">10 3/4&quot;</text>
<text x="148" y="56.5" transform="rotate(90 148 56.5)">9 7/8&quot;</text>
<text x="153.2" y="56.5" transform="rotate(90 153.2 56.5)">9 5/8&quot;</text>
<text x="158.4" y="56.5" transform="rotate(90 158.4 56.5)">8 5/8&quot;</text>
<text x="165.9" y="60" transform="rotate(90 165.9 60)">7&quot;</text>
<text x="173.4" y="59.3" transform="rotate(90 173.4 59.3)">Diameter</text>
<text x="95.2" y="82.7" transform="rotate(90 95.2 82.7)">93.576</text>
<text x="100.5" y="83.1" transform="rotate(90 100.5 83.1)">93.576</text>
<text x="105.7" y="83.1" transform="rotate(90 105.7 83.1)">93.576</text>
<text x="110.9" y="82.7" transform="rotate(90 110.9 82.7)">93.576</text>
<text x="116.1" y="82.7" transform="rotate(90 116.1 82.7)">93.576</text>
<text x="121.3" y="83.1" transform="rotate(90 121.3 83.1)">92.434</text>
<text x="126.5" y="82.7" transform="rotate(90 126.5 82.7)">92.434</text>
<text x="131.7" y="82.7" transform="rotate(90 131.7 82.7)">92.434</text>
<text x="136.9" y="82.3" transform="rotate(90 136.9 82.3)">92.434</text>
<text x="142.8" y="82.7" transform="rotate(90 142.8 82.7)">92.434</text>
<text x="148" y="82.7" transform="rotate(90 148 82.7)">92.434</text>
<text x="153.2" y="82.7" transform="rotate(90 153.2 82.7)">92.434</text>
<text x="158.4" y="82.7" transform="rotate(90 158.4 82.7)">92.434</text>
<text x="165.9" y="82.7" transform="rotate(90 165.9 82.7)">92.434</text>
<text x="173.4" y="86.4" transform="rotate(90 173.4 86.4)">TA</text>
<text x="95.2" y="102.8" transform="rotate(90 95.2 102.8)">402.400</text>
<text x="100.5" y="103.2" transform="rotate(90 100.5 103.2)">402.400</text>
<text x="105.7" y="102.8" transform="rotate(90 105.7 102.8)">402.400</text>
<text x="110.9" y="102.8" transform="rotate(90 110.9 102.8)">378.000</text>
<text x="116.1" y="102.8" transform="rotate(90 116.1 102.8)">351.600</text>
<text x="121.3" y="103.2" transform="rotate(90 121.3 103.2)">343.100</text>
<text x="126.5" y="102.8" transform="rotate(90 126.5 102.8)">339.900</text>
<text x="131.7" y="102.8" transform="rotate(90 131.7 102.8)">336.700</text>
<text x="136.9" y="102.4" transform="rotate(90 136.9 102.4)">298.600</text>
<text x="142.8" y="102.8" transform="rotate(90 142.8 102.8)">270.101</text>
<text x="148" y="102.8" transform="rotate(90 148 102.8)">247.800</text>
<text x="153.2" y="102.8" transform="rotate(90 153.2 102.8)">241.500</text>
<text x="158.4" y="102.8" transform="rotate(90 158.4 102.8)">216.100</text>
<text x="165.9" y="102.8" transform="rotate(90 165.9 102.8)">174.800</text>
<text x="173.4" y="103.6" transform="rotate(90 173.4 103.6)">T or ØT</text>
<text x="95.2" y="124.1" transform="rotate(90 95.2 124.1)">36.500</text>
<text x="100.5" y="124.5" transform="rotate(90 100.5 124.5)">36.500</text>
<text x="105.7" y="124.1" transform="rotate(90 105.7 124.1)">36.500</text>
<text x="110.9" y="124.1" transform="rotate(90 110.9 124.1)">36.500</text>
<text x="116.1" y="124.1" transform="rotate(90 116.1 124.1)">36.500</text>
<text x="121.3" y="124.5" transform="rotate(90 121.3 124.5)">44.500</text>
<text x="126.5" y="124.1" transform="rotate(90 126.5 124.1)">44.500</text>
<text x="131.7" y="124.1" transform="rotate(90 131.7 124.1)">44.500</text>
<text x="136.9" y="124.1" transform="rotate(90 136.9 124.1)">44.500</text>
<text x="142.8" y="124.1" transform="rotate(90 142.8 124.1)">44.500</text>
<text x="148" y="124.1" transform="rotate(90 148 124.1)">44.500</text>
<text x="153.2" y="124.1" transform="rotate(90 153.2 124.1)">44.500</text>
<text x="158.4" y="124.1" transform="rotate(90 158.4 124.1)">44.500</text>
<text x="165.9" y="124.1" transform="rotate(90 165.9 124.1)">44.500</text>
<text x="173.4" y="122.4" transform="rotate(90 173.4 122.4)">ATP (ref.)</text>
<text x="95" y="142.3" transform="rotate(90 95 142.3)">0.019</text>
<text x="100.6" y="142.3" transform="rotate(90 100.6 142.3)">0.019</text>
<text x="105.7" y="142.3" transform="rotate(90 105.7 142.3)">0.019</text>
<text x="110.9" y="142.3" transform="rotate(90 110.9 142.3)">0.019</text>
<text x="115.7" y="142.3" transform="rotate(90 115.7 142.3)">0.019</text>
<text x="121.4" y="142.3" transform="rotate(90 121.4 142.3)">0.008</text>
<text x="126.5" y="142.3" transform="rotate(90 126.5 142.3)">0.008</text>
<text x="131.7" y="142.3" transform="rotate(90 131.7 142.3)">0.008</text>
<text x="136.8" y="142.3" transform="rotate(90 136.8 142.3)">0.008</text>
<text x="143" y="142.3" transform="rotate(90 143 142.3)">0.008</text>
<text x="148.1" y="142.3" transform="rotate(90 148.1 142.3)">0.008</text>
<text x="153.5" y="142.3" transform="rotate(90 153.5 142.3)">0.008</text>
<text x="159" y="142.3" transform="rotate(90 159 142.3)">0.008</text>
<text x="165.9" y="142.3" transform="rotate(90 165.9 142.3)">0.008</text>
<text x="173.4" y="143.8" transform="rotate(90 173.4 143.8)">M</text>
<text x="95.2" y="157.2" transform="rotate(90 95.2 157.2)">407</text>
<text x="100.5" y="157.7" transform="rotate(90 100.5 157.7)">407</text>
<text x="105.7" y="157.2" transform="rotate(90 105.7 157.2)">407</text>
<text x="110.9" y="157.2" transform="rotate(90 110.9 157.2)">382</text>
<text x="116.1" y="157.2" transform="rotate(90 116.1 157.2)">356</text>
<text x="121.3" y="157.7" transform="rotate(90 121.3 157.7)">347</text>
<text x="126.5" y="157.2" transform="rotate(90 126.5 157.2)">344</text>
<text x="131.7" y="157.2" transform="rotate(90 131.7 157.2)">341</text>
<text x="136.9" y="156.8" transform="rotate(90 136.9 156.8)">303</text>
<text x="142.8" y="157.2" transform="rotate(90 142.8 157.2)">274</text>
<text x="148" y="157.2" transform="rotate(90 148 157.2)">252</text>
<text x="153.2" y="157.2" transform="rotate(90 153.2 157.2)">246</text>
<text x="158.4" y="157.2" transform="rotate(90 158.4 157.2)">220</text>
<text x="165.9" y="157.2" transform="rotate(90 165.9 157.2)">179</text>
<text x="173.4" y="158.7" transform="rotate(90 173.4 158.7)">R</text>
<text x="95.2" y="170.6" transform="rotate(90 95.2 170.6)">23.5</text>
<text x="100.5" y="171" transform="rotate(90 100.5 171)">23.5</text>
<text x="105.7" y="170.6" transform="rotate(90 105.7 170.6)">23.5</text>
<text x="110.9" y="170.6" transform="rotate(90 110.9 170.6)">23.5</text>
<text x="116.1" y="170.6" transform="rotate(90 116.1 170.6)">23.5</text>
<text x="121.3" y="171" transform="rotate(90 121.3 171)">36.5</text>
<text x="126.5" y="170.6" transform="rotate(90 126.5 170.6)">36.5</text>
<text x="131.7" y="170.6" transform="rotate(90 131.7 170.6)">36.5</text>
<text x="136.9" y="170.2" transform="rotate(90 136.9 170.2)">36.5</text>
<text x="142.8" y="170.6" transform="rotate(90 142.8 170.6)">36.5</text>
<text x="148" y="170.6" transform="rotate(90 148 170.6)">36.5</text>
<text x="153.2" y="170.6" transform="rotate(90 153.2 170.6)">36.5</text>
<text x="158.4" y="170.6" transform="rotate(90 158.4 170.6)">36.5</text>
<text x="165.9" y="170.6" transform="rotate(90 165.9 170.6)">36.5</text>
<text x="173.4" y="170.5" transform="rotate(90 173.4 170.5)">STP</text>
<text x="95.3" y="184.4" transform="rotate(90 95.3 184.4)">394.000</text>
<text x="100.5" y="184.8" transform="rotate(90 100.5 184.8)">395.600</text>
<text x="105.7" y="184.4" transform="rotate(90 105.7 184.4)">391.500</text>
<text x="111.2" y="184.4" transform="rotate(90 111.2 184.4)">367.100</text>
<text x="116.1" y="184.4" transform="rotate(90 116.1 184.4)">343.200</text>
<text x="121.3" y="184.8" transform="rotate(90 121.3 184.8)">337.800</text>
<text x="126.5" y="184.4" transform="rotate(90 126.5 184.4)">334.594</text>
<text x="131.9" y="184.4" transform="rotate(90 131.9 184.4)">331.394</text>
<text x="137" y="184.1" transform="rotate(90 137 184.1)">293.300</text>
<text x="142.8" y="184.4" transform="rotate(90 142.8 184.4)">264.795</text>
<text x="148.2" y="184.4" transform="rotate(90 148.2 184.4)">242.494</text>
<text x="153.2" y="184.4" transform="rotate(90 153.2 184.4)">236.200</text>
<text x="158.4" y="184.4" transform="rotate(90 158.4 184.4)">210.800</text>
<text x="165.7" y="184.4" transform="rotate(90 165.7 184.4)">170.200</text>
<text x="173.6" y="185.2" transform="rotate(90 173.6 185.2)">C or ØC</text>
<text x="95" y="202.1" transform="rotate(90 95 202.1)">0.040</text>
<text x="100.6" y="202.1" transform="rotate(90 100.6 202.1)">0.040</text>
<text x="105.7" y="202.1" transform="rotate(90 105.7 202.1)">0.040</text>
<text x="110.9" y="202.1" transform="rotate(90 110.9 202.1)">0.040</text>
<text x="116.7" y="202.1" transform="rotate(90 116.7 202.1)">0.040</text>
<text x="121.5" y="202.1" transform="rotate(90 121.5 202.1)">0.030</text>
<text x="126.7" y="202.1" transform="rotate(90 126.7 202.1)">0.030</text>
<text x="131.7" y="202.1" transform="rotate(90 131.7 202.1)">0.030</text>
<text x="137.2" y="202.1" transform="rotate(90 137.2 202.1)">0.030</text>
<text x="142.8" y="202.1" transform="rotate(90 142.8 202.1)">0.030</text>
<text x="147.8" y="202.1" transform="rotate(90 147.8 202.1)">0.030</text>
<text x="153.3" y="202.1" transform="rotate(90 153.3 202.1)">0.030</text>
<text x="158.6" y="202.1" transform="rotate(90 158.6 202.1)">0.030</text>
<text x="165.9" y="202.1" transform="rotate(90 165.9 202.1)">0.030</text>
<text x="173.4" y="203.5" transform="rotate(90 173.4 203.5)">N</text>
<text x="95.5" y="215.7" transform="rotate(90 95.5 215.7)">119.920</text>
<text x="106.2" y="215.7" transform="rotate(90 106.2 215.7)">139.920</text>
<text x="111.3" y="215.7" transform="rotate(90 111.3 215.7)">139.920</text>
<text x="116.2" y="215.7" transform="rotate(90 116.2 215.7)">119.920</text>
<text x="127" y="215.7" transform="rotate(90 127 215.7)">119.950</text>
<text x="132" y="215.7" transform="rotate(90 132 215.7)">119.950</text>
<text x="137.2" y="215.7" transform="rotate(90 137.2 215.7)">119.950</text>
<text x="142.4" y="215.7" transform="rotate(90 142.4 215.7)">119.950</text>
<text x="148.1" y="215.7" transform="rotate(90 148.1 215.7)">119.950</text>
<text x="153.2" y="215.7" transform="rotate(90 153.2 215.7)">119.950</text>
<text x="158.5" y="215.7" transform="rotate(90 158.5 215.7)">119.950</text>
<text x="166.2" y="215.7" transform="rotate(90 166.2 215.7)">111.950</text>
<text x="100.7" y="216.1" transform="rotate(90 100.7 216.1)">107.420</text>
<text x="121.5" y="216.1" transform="rotate(90 121.5 216.1)">119.950</text>
<text x="173.4" y="218.9" transform="rotate(90 173.4 218.9)">SS</text>
<text x="95.3" y="233.9" transform="rotate(90 95.3 233.9)">80</text>
<text x="105.7" y="233.9" transform="rotate(90 105.7 233.9)">80</text>
<text x="110.9" y="233.9" transform="rotate(90 110.9 233.9)">80</text>
<text x="116.2" y="233.9" transform="rotate(90 116.2 233.9)">80</text>
<text x="126.6" y="233.9" transform="rotate(90 126.6 233.9)">80</text>
<text x="131.7" y="233.9" transform="rotate(90 131.7 233.9)">80</text>
<text x="137" y="233.9" transform="rotate(90 137 233.9)">80</text>
<text x="142.9" y="233.9" transform="rotate(90 142.9 233.9)">70</text>
<text x="148.1" y="233.9" transform="rotate(90 148.1 233.9)">70</text>
<text x="153.2" y="233.9" transform="rotate(90 153.2 233.9)">70</text>
<text x="158.5" y="233.9" transform="rotate(90 158.5 233.9)">70</text>
<text x="165.9" y="233.9" transform="rotate(90 165.9 233.9)">60</text>
<text x="173.4" y="233.9" transform="rotate(90 173.4 233.9)">SR</text>
<text x="100.6" y="234.4" transform="rotate(90 100.6 234.4)">80</text>
<text x="121.4" y="234.4" transform="rotate(90 121.4 234.4)">80</text>
<text x="95.2" y="245" transform="rotate(90 95.2 245)">547</text>
<text x="100.5" y="245.5" transform="rotate(90 100.5 245.5)">547</text>
<text x="105.7" y="245" transform="rotate(90 105.7 245)">547</text>
<text x="110.9" y="245" transform="rotate(90 110.9 245)">522</text>
<text x="116.1" y="245" transform="rotate(90 116.1 245)">496</text>
<text x="121.3" y="245.5" transform="rotate(90 121.3 245.5)">487</text>
<text x="126.5" y="245" transform="rotate(90 126.5 245)">484</text>
<text x="131.7" y="245" transform="rotate(90 131.7 245)">481</text>
<text x="136.9" y="244.6" transform="rotate(90 136.9 244.6)">443</text>
<text x="142.8" y="245" transform="rotate(90 142.8 245)">394</text>
<text x="148" y="245" transform="rotate(90 148 245)">372</text>
<text x="153.2" y="245" transform="rotate(90 153.2 245)">366</text>
<text x="158.4" y="245" transform="rotate(90 158.4 245)">340</text>
<text x="165.9" y="245" transform="rotate(90 165.9 245)">279</text>
<text x="173.4" y="245" transform="rotate(90 173.4 245)">SW</text>
<text x="95.2" y="256" transform="rotate(90 95.2 256)">26</text>
<text x="100.5" y="256.4" transform="rotate(90 100.5 256.4)">26</text>
<text x="105.7" y="256" transform="rotate(90 105.7 256)">26</text>
<text x="110.9" y="256" transform="rotate(90 110.9 256)">26</text>
<text x="116.1" y="256" transform="rotate(90 116.1 256)">26</text>
<text x="121.3" y="256.4" transform="rotate(90 121.3 256.4)">16</text>
<text x="126.5" y="256" transform="rotate(90 126.5 256)">16</text>
<text x="131.7" y="256" transform="rotate(90 131.7 256)">16</text>
<text x="136.9" y="255.5" transform="rotate(90 136.9 255.5)">16</text>
<text x="142.8" y="256" transform="rotate(90 142.8 256)">16</text>
<text x="148" y="256" transform="rotate(90 148 256)">16</text>
<text x="153.2" y="256" transform="rotate(90 153.2 256)">16</text>
<text x="158.4" y="256" transform="rotate(90 158.4 256)">16</text>
<text x="165.9" y="256" transform="rotate(90 165.9 256)">16</text>
<text x="173.4" y="256" transform="rotate(90 173.4 256)">SZ</text>
<text x="95.2" y="264.9" transform="rotate(90 95.2 264.9)">164.0</text>
<text x="100.5" y="264.6" transform="rotate(90 100.5 264.6)">164.0</text>
<text x="105.7" y="264.2" transform="rotate(90 105.7 264.2)">164.0</text>
<text x="110.9" y="264.9" transform="rotate(90 110.9 264.9)">164.0</text>
<text x="116.1" y="264.9" transform="rotate(90 116.1 264.9)">166.0</text>
<text x="121.3" y="264.6" transform="rotate(90 121.3 264.6)">169.3</text>
<text x="126.5" y="264.2" transform="rotate(90 126.5 264.2)">169.3</text>
<text x="131.7" y="264.9" transform="rotate(90 131.7 264.9)">169.3</text>
<text x="136.9" y="264.3" transform="rotate(90 136.9 264.3)">167.0</text>
<text x="142.8" y="264.3" transform="rotate(90 142.8 264.3)">157.5</text>
<text x="148" y="264.3" transform="rotate(90 148 264.3)">157.5</text>
<text x="153.2" y="264.6" transform="rotate(90 153.2 264.6)">157.0</text>
<text x="158.4" y="264.6" transform="rotate(90 158.4 264.6)">157.0</text>
<text x="165.9" y="264.7" transform="rotate(90 165.9 264.7)">147.0</text>
<text x="173.4" y="266.9" transform="rotate(90 173.4 266.9)">SL</text>
</g>
<g font-size="3.1">
<text x="70.2" y="35.5" transform="rotate(90 70.2 35.5)">Tolerances S and T will be increased +/- 0.005 mm to the hubs due to uncertainty and wear usage.</text>
<text x="74.6" y="35.5" transform="rotate(90 74.6 35.5)">Notes: -Tolerances S and T according drawing is for the manufacturing supplier</text>
<text x="61" y="45.2" transform="rotate(90 61 45.2)">- No compensation values will be allowed. If the hub find tolerances out has to contact Tenaris Connections</text>
<text x="65.8" y="45.2" transform="rotate(90 65.8 45.2)">- Each standard will be measured by the manufacture supplier and each hub once they are received</text>
<text x="35.4" y="249.2" transform="rotate(90 35.4 249.2)">TenarisHydril ER</text>
</g>
<g font-size="3">
<text x="27.3" y="245.5" transform="rotate(90 27.3 245.5)">Box Cylinder &amp; Thread</text>
<text x="23.9" y="246.7" transform="rotate(90 23.9 246.7)">Standard - 7&quot; to 16&quot;</text>
<text x="15.1" y="270.4" transform="rotate(90 15.1 270.4)">02</text>
<text x="15.2" y="275.1" transform="rotate(90 15.2 275.1)">2/2</text>
</g>
<g font-size="2.7" fill="#ff0">
<text x="35.5" y="28.5">A</text>
<text x="81.3" y="28.5">B</text>
<text x="172.8" y="28.5">D</text>
<text x="10.6" y="52.7" transform="rotate(90 10.6 52.7)">01</text>
<text x="197" y="52.7" transform="rotate(90 197 52.7)">01</text>
<text x="10.6" y="102.9" transform="rotate(90 10.6 102.9)">02</text>
<text x="197" y="102.9" transform="rotate(90 197 102.9)">02</text>
<text x="10.6" y="153.2" transform="rotate(90 10.6 153.2)">03</text>
<text x="197" y="153.2" transform="rotate(90 197 153.2)">03</text>
<text x="10.6" y="203.4" transform="rotate(90 10.6 203.4)">04</text>
<text x="197" y="203.4" transform="rotate(90 197 203.4)">04</text>
<text x="10.6" y="253.6" transform="rotate(90 10.6 253.6)">05</text>
<text x="197" y="253.6" transform="rotate(90 197 253.6)">05</text>
<text x="35.5" y="283.1">A</text>
</g>
<text font-size="2.7" x="15.2" y="245.3" transform="rotate(90 15.2 245.3)">TSH-GD-08.0002</text>
<g font-size="2.3">
<text x="14.4" y="205.7" transform="rotate(90 14.4 205.7)">JPA</text>
<text x="14.4" y="220.2" transform="rotate(90 14.4 220.2)">ELT</text>
<text x="14.4" y="234.5" transform="rotate(90 14.4 234.5)">NCR</text>
</g>
<text font-size="2.1" x="18.6" y="76.6" transform="rotate(90 18.6 76.6)">All the changes do not affect the functionality of the Standards made with previous revisions.</text>
<g font-size="1.9">
<text x="20" y="213" transform="rotate(90 20 213)">NOT</text>
<text x="20.1" y="233.2" transform="rotate(90 20.1 233.2)">01/10/09</text>
</g>
<g font-size="1.6">
<text x="17.3" y="203.4" transform="rotate(90 17.3 203.4)">Drawn by:</text>
<text x="20" y="203.4" transform="rotate(90 20 203.4)">Scale:</text>
<text x="17.3" y="217.2" transform="rotate(90 17.3 217.2)">Checked by:</text>
<text x="20.1" y="225.6" transform="rotate(90 20.1 225.6)">Date:</text>
<text x="17.3" y="231.5" transform="rotate(90 17.3 231.5)">Approved by:</text>
<text x="20" y="244.9" transform="rotate(90 20 244.9)">DRAWING N.:</text>
<text x="30.5" y="244.9" transform="rotate(90 30.5 244.9)">DETAIL:</text>
<text x="40.3" y="245" transform="rotate(90 40.3 245)">OBJECT:</text>
</g>
<g font-size="1.5">
<text x="40" y="213.4" transform="rotate(90 40 213.4)">M O D F I C A T I O N S</text>
<text x="20.1" y="270.3" transform="rotate(90 20.1 270.3)">R E V.</text>
</g>
<g font-size="1.4">
<text x="30.3" y="200.9" transform="rotate(90 30.3 200.9)">02</text>
<text x="33.7" y="200.9" transform="rotate(90 33.7 200.9)">01</text>
<text x="36.8" y="200.5" transform="rotate(90 36.8 200.5)">Rev</text>
<text x="30.5" y="205.5" transform="rotate(90 30.5 205.5)">Changed T and ATP values</text>
<text x="33.7" y="211.3" transform="rotate(90 33.7 211.3)">New issue</text>
<text x="37" y="210.8" transform="rotate(90 37 210.8)">Description</text>
<text x="30.3" y="226.8" transform="rotate(90 30.3 226.8)">JPA</text>
<text x="33.7" y="226.8" transform="rotate(90 33.7 226.8)">JPA</text>
<text x="36.8" y="226" transform="rotate(90 36.8 226)">Draw.</text>
<text x="30.3" y="231.2" transform="rotate(90 30.3 231.2)">ELT</text>
<text x="33.7" y="231.2" transform="rotate(90 33.7 231.2)">ELT</text>
<text x="36.8" y="231" transform="rotate(90 36.8 231)">Chk.</text>
<text x="30.3" y="235.5" transform="rotate(90 30.3 235.5)">NCR</text>
<text x="33.7" y="235.5" transform="rotate(90 33.7 235.5)">NCR</text>
<text x="37" y="235.5" transform="rotate(90 37 235.5)">App.</text>
<text x="30.4" y="241.2" transform="rotate(90 30.4 241.2)">/10</text>
<text x="33.7" y="241.6" transform="rotate(90 33.7 241.6)">09</text>
<text x="36.8" y="240.1" transform="rotate(90 36.8 240.1)">Date</text>
</g>
<g font-size="1.1">
<text x="43.8" y="245.2" transform="rotate(90 43.8 245.2)">RESERVED.</text>
<text x="45.2" y="245.2" transform="rotate(90 45.2 245.2)">Copyrighted (2002) as an unpublished work. ALL RIGHTS</text>
<text x="46.6" y="245.3" transform="rotate(90 46.6 245.3)">written consent of Tenaris Connections AG is prohibited.</text>
<text x="48" y="245.2" transform="rotate(90 48 245.2)">herein of any purpose to third parties without the express</text>
<text x="49.4" y="245.2" transform="rotate(90 49.4 245.2)">or disclosure of this document or any data contained</text>
<text x="50.9" y="245.2" transform="rotate(90 50.9 245.2)">Confidential property of Tenaris Connections AG Copy, use</text>
<text x="19.6" y="276.3" transform="rotate(90 19.6 276.3)">page</text>
<text x="21" y="277" transform="rotate(90 21 277)">N.</text>
</g>
<g font-size=".9">
<text x="30.1" y="240" transform="rotate(90 30.1 240)">16</text>
<text x="31.1" y="240" transform="rotate(90 31.1 240)">09</text>
<text x="33.4" y="240.3" transform="rotate(90 33.4 240.3)">10</text>
<text x="34.3" y="240.4" transform="rotate(90 34.3 240.4)">01</text>
</g>
</svg>
